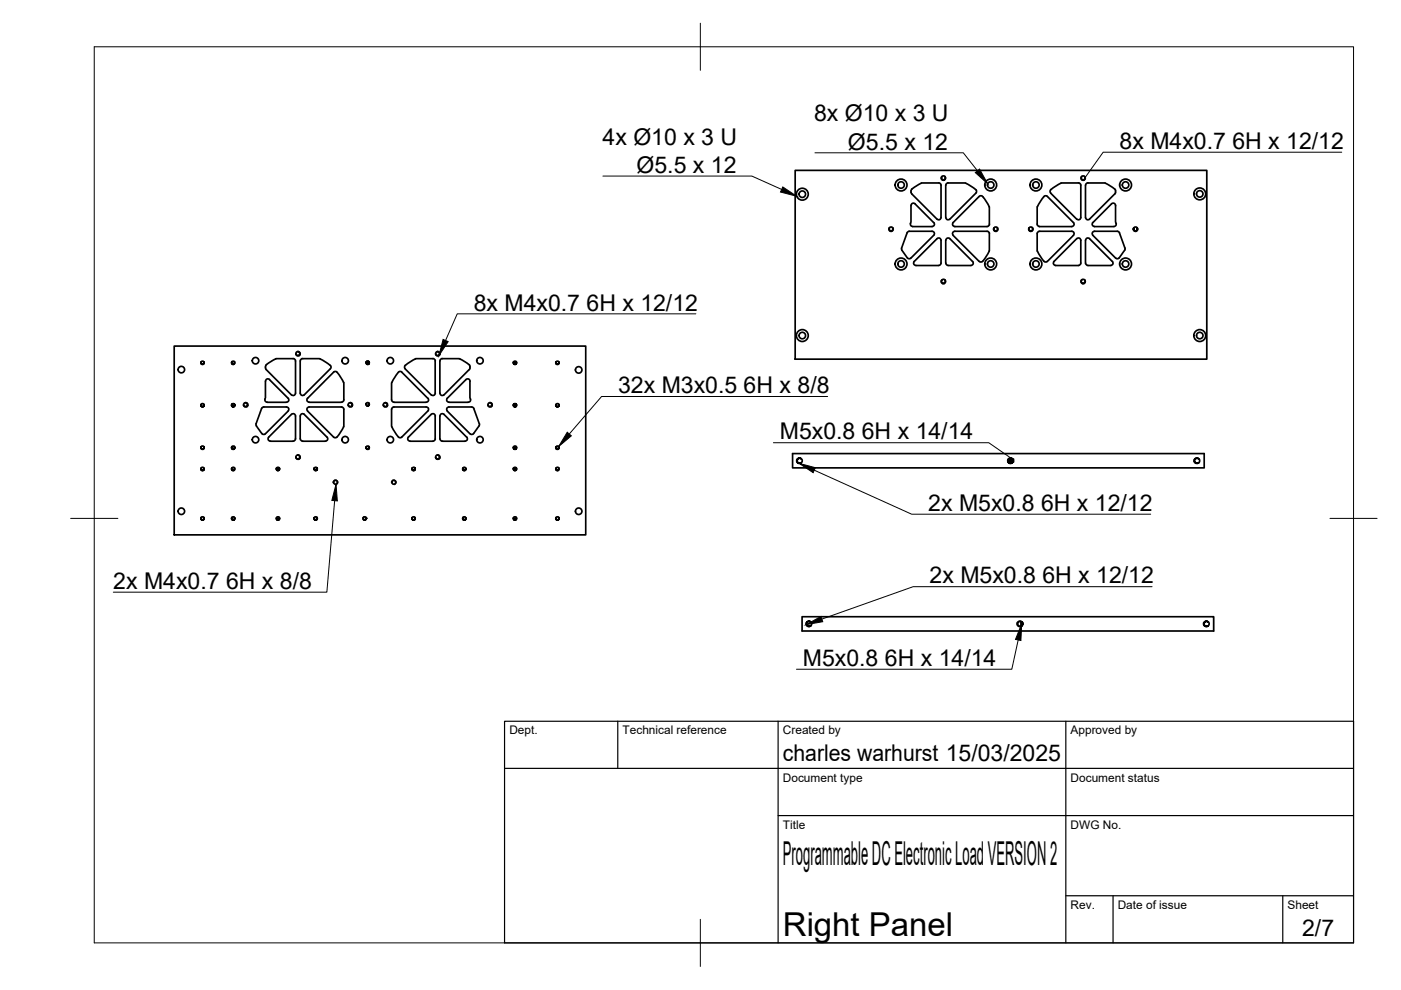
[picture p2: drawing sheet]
<svg xmlns="http://www.w3.org/2000/svg" width="297mm" height="210mm" viewBox="0 0 297 210" stroke-linecap="round" stroke-linejoin="round" font-family="sans-serif">
<!-- layer: Visible -->
<g fill="none" stroke="#000" stroke-width=".36">
<path d="M168.6 36.1h87.3v40.1h-87.3zM199 38.8h-3.7a4.4 4.4 0 0 0-2.2 1.7l.2 .6 5.4 5.4M199 38.8l.4 .2 .1 .3v6.8l-.3 .5-.5-.1M199.7 37.4l-.1 .6 .4 .2 .4-.2-.1-.6M199.7 37.4l-.1 .5 .4 .2 .4-.2-.1-.5M199.7 37.4l.3-.1 .3 .1M201 38.8h3.6l2.3 1.4M201 38.8h-.2l-.3 .5v6.8l.3 .5 .6-.1M228.6 38.8h-3.6l-2.2 1.4M228.7 38.8l.4 .2 .1 .3v6.8l-.4 .5-.5-.1M229.3 37.5v.4l.4 .2 .3-.2v-.5l.1 .3-.1 .3-.2 .2h-.4l-.2-.4zM229.3 37.4l.3-.1 .4 .1"/>
<path d="M230.7 38.8h3.6a4.2 4.2 0 0 1 2.2 1.7l-.1 .6-5.4 5.4M230.7 38.8h-.3l-.3 .5 .1 6.8 .3 .5 .5-.1M188.6 48.3l-.1 .5 .4 .3 .5-.4-.2-.4M188.6 48.3l-.1 .3 .3 .4 .5-.3-.1-.4M188.6 48.3l.3-.2 .3 .2M191.2 52.6v.5l1.2 1.5 .3 .3 .4-.2M192.3 49.4l-1.1 3.2M192.3 49.4l.5-.4h4.8l.4 .2 .1 .3-.1 .4-4.9 4.8M194 43.2l4 4 .1 .5-.5 .3h-4.1l-.4-.2-.1-.4M194 43.2l-.5-.1-.4 .5-.1 3.8M199.5 55.8l-.2 .4-.3 .1h-4.8M199.5 55.8v-4.8l-.1-.4-.4-.1-.3 .1-4.9 4.8-.1 .6 .5 .3"/>
<path d="M199.7 59.4l-.1 .4 .4 .3 .4-.3-.1-.4M199.7 59.4l-.1 .4 .4 .3 .4-.2-.1-.5M199.7 59.4l.3-.2 .3 .2M200.5 55.8v-4.8l.2-.4 .3-.1 .4 .1 4.8 4.8 .2 .4-.2 .3-.3 .2h-4.9M200.5 55.8l.3 .4 .2 .1M202.1 49.9l5.5 5.5M202.1 47.2l-.1 .5 .4 .3h6.9l.4-.2 .1-.3M206.9 40.2a.5 .5 0 0 1 0 .7M206.9 41l-5.5 5.5M208.4 41.7a.5 .5 0 0 0-.8-.1l-5.5 5.6M208.4 41.7l1.3 2.2 .1 3.6M209.8 49.5v3.6l-.8 1.5a1.19 1.19 0 0 1-1.2 .9l-.2-.1"/>
<path d="M209.8 49.5l-.3-.4-.2-.1h-6.9l-.4 .3 .1 .6M210.8 48.3l-.1 .2 .1 .4 .5 .1M210.8 48.3l-.1 .4 .3 .3 .5-.3-.1-.4M210.8 48.3l.3-.2 .3 .2M211.4 48.3l.2 .4-.4 .3M218.2 48.3l-.1 .5 .5 .3 .4-.4-.1-.4M218.2 48.3v.4l.3 .3 .4-.2v-.5M218.2 48.3l.4-.2 .3 .2M221.3 55.4l-1.4-2.3v-3.6l.2-.4 7.1-.1 .4 .2 .1 .3-.1 .4-5.5 5.5M221.3 55.4a.5 .5 0 0 0 .8 0M221.3 41.7a.49 .49 0 0 1 .8-.1l5.5 5.6 .1 .3-.1 .4-.4 .1h-7.1l-.2-.5v-3.6l1.4-2.2M222.8 41l5.5 5.5"/>
<path d="M222.8 40.2a.5 .5 0 0 0 0 .7M229.2 55.8l-.3 .4-.2 .1h-4.9l-.3-.2-.2-.3 .2-.4 4.8-4.8 .4-.1 .3 .1 .2 .4v4.8M229.3 59.4v.5l.4 .2 .3-.3v-.4l.1 .2-.1 .4-.2 .1h-.4l-.2-.3zM229.3 59.4l.3-.2 .4 .2M230.2 55.8v.2l.5 .3h4.8l.3-.2 .2-.3-.2-.4-4.8-4.8-.3-.1-.4 .1-.1 .4-.1 4.8M231.7 47.2l-.1 .5 .5 .3h4.1M231.7 49.9l4.8 4.8M235.6 43.2l-3.9 4M235.7 43.2l.3-.1 .5 .3 .1 4M236.6 47.4v.4l-.4 .2M237.3 49.4l1.2 3.5-1.3 1.9h-.4l-.2-.1M237.4 49.4l-.5-.4h-4.8l-.5 .3 .1 .6"/>
<path d="M240.4 48.3l.4-.2 .3 .2M240.6 49l-.3-.3v-.3l.1-.1v.4l.4 .3 .4-.4-.1-.3 .1 .4-.3 .3M240.9 49h-.3M36.9 73.4h87.3v40h-87.3zM42.8 77.3h.2M42.8 77.3l-.2-.3 .1-.3-.1 .3 .2 .2 .4-.2v-.3l.1 .3-.3 .3M43.2 76.7l-.3-.1-.2 .1M49.4 77.3h.2M49.7 76.7v.3l-.1 .2-.4-.1-.1-.4v.4l.2 .2M49.7 76.7l.1 .3-.3 .3M49.7 76.7l-.2-.1-.3 .1M56.5 77.3l-.2 .4 .1 .7 5.4 5.3"/>
<path d="M62.1 76h-3.6l-2 1.3M62.2 76l.2 .1 .3 .4v6.9l-.4 .4-.5-.1M63.1 74.5l-.3 .2-.1 .3M63.1 74.5l.5 .3v.5l-.6 .1-.3-.4M63.1 74.5l.4 .3v.4l-.4 .2-.4-.4M64.2 76l3.6 .1a6.1 6.1 0 0 1 2.4 1.7l-.2 .4-5.5 5.5M64.2 76l-.3 .1-.2 .4-.1 6.9 .4 .4 .5-.1M71.5 78.9a.5 .5 0 0 0-.8 0l-5.5 5.5-.1 .6 .5 .3h6.8l.4-.3 .1-.2M71.5 78.9l1.4 2.2v3.7M77.7 76.8h.1l-.2 .1M77.7 76.7l.6 .1zM77.7 76.7l-.1 .2 .3 .3 .3-.1v-.4l.1 .3-.2 .3"/>
<path d="M77.7 76.7l-.1 .3 .3 .3M77.7 76.7h.5M77.8 76.8h.3M77.8 76.8l.3 .1M77.8 76.7h.3M77.9 77.3h.2M78.2 76.7l-.2-.1-.3 .1M78.3 76.8l-.7 .1M85.9 77.4a.5 .5 0 0 0 0 .8l5.5 5.5M91.8 76h-3.6l-2.3 1.5M91.8 76l.2 .1 .3 .4v6.9l-.3 .4-.6-.1M92.8 74.5l.4 .3v.5l-.6 .1-.2-.4"/>
<path d="M93.3 76.5v6.9M93.8 76h3.6l2.1 1.3M93.8 76l-.3 .1-.2 .4M99.5 77.3l.2 .4-.2 .7-5.4 5.3M109.1 77.3h.2M109.1 77.3l-.3-.3 .1-.3v.3l.2 .2 .4-.1v-.4v.3l-.2 .3M109.4 76.7l-.2-.1-.2 .1M118.1 77.3l-.2-.3v-.3v.3l.4 .2 .2-.2-.1-.3 .1 .3-.2 .3M118.1 77.3h.2M118.4 76.7l-.2-.1-.2 .1M42.8 86.3h.2M42.8 86.3l-.2-.2 .1-.4-.1 .3 .3 .2 .3-.1v-.3l.1 .3-.3 .2"/>
<path d="M43.2 99.2l-.3-.1-.2 .1M43.2 85.7l-.3-.1-.2 .1M43.2 94.7l-.3-.1-.2 .1M49.3 86.3l-.2-.3 .1-.3-.1 .3 .3 .2 .3-.1v-.4l.1 .4-.3 .2M49.4 86.3h.2M49.6 95.3l-.5-.2 .1-.4-.1 .3 .2 .2 .4-.1v-.3l.1 .3-.3 .2M49.7 99.2v.3l-.2 .2-.3-.1v-.4l-.1 .1 .1 .4 .4 .1M49.7 99.2l.1 .4-.3 .2M49.7 94.7l-.2-.1-.3 .1M49.7 85.7l-.2-.1-.3 .1M49.7 99.2l-.2-.1-.3 .1M52 85.4l-.3 .1v.4"/>
<path d="M52 85.4h.3l.3 .4-.1 .3-.3 .2-.3-.1-.3-.3 .4 .3 .4-.1v-.5zM57.1 80.5l4 3.9M57.2 80.5l-.6-.1-.3 .4v3.5l-.1 .5 .2 .4 4.3 .1 .5-.3-.1-.6M57.3 93.5h4.8M59.2 99.2l-.3-.1-.2 .1M61.1 87.2l-5 4.9-.5-.1-1.2-1.7M61.1 87.1l.1-.5-.5-.3h-5l-.2 .3-1.2 3.2 .1 .5M61.8 87.9l-4.8 4.8-.1 .5 .4 .3M61.8 87.9l.5-.2 .4 .5v4.8l-.3 .5h-.2M63.1 96.5l-.3 .1-.1 .4M63.1 96.5l.4 .1 .1 .3v.3l-.3 .2-.4-.1-.2-.3 .3 .3 .5-.2v-.4zM64.2 93.5h4.8"/>
<path d="M64.5 87.9l4.8 4.8 .2 .5-.5 .3M64.5 87.9l-.5-.2-.3 .5-.1 4.8 .3 .5h.3M67.2 99.2l-.3-.1-.2 .1M71.5 92.6a.5 .5 0 0 1-.8 .1M72.9 86.8v3.5l-1.4 2.3M72.9 86.8l-.1-.3-.4-.2h-6.8l-.5 .3 .1 .5 5.5 5.6M74.2 85.4l-.3 .1-.1 .4M74.2 85.4l.5 .2-.1 .5-.5 .1-.3-.3M74.2 85.4l.4 .1v.5l-.5 .2-.3-.3M77.9 86.1l-.3-.3 .1-.3v.3l.2 .2 .3-.1v-.4l.1 .3-.2 .3M77.9 86h.2M78.2 85.5l-.2-.1-.3 .1"/>
<path d="M78.2 94.7l-.2-.1-.3 .1M81.7 85.4h.3l.2 .3v.3l-.3 .3-.5-.1-.1-.3 .3 .3 .4-.2v-.5zM81.7 85.4l-.3 .1-.1 .4M83 86.8l.1 3.7a5.7 5.7 0 0 0 1.7 2.3l.4-.1M83 86.8l.1-.3 .4-.2h6.9l.4 .3-.1 .5M87.6 99.8l-.2-.3v-.3v.3l.2 .2 .3-.1v-.4l.1 .1v.3l-.2 .2M87.6 99.8h.2M87.9 99.2l-.2-.1-.2 .1M90.7 84.4l-5.5-5.5a.5 .5 0 0 0-.7 0l-1.5 2.4v3.5M90.7 87.2l-5.5 5.5M90.7 84.4l.1 .6-.4 .3h-6.9l-.2-.1-.3-.4M91.4 87.9l-4.8 4.8"/>
<path d="M91.4 87.9l.6-.2 .3 .5v4.8l-.3 .5h-5.1l-.4-.3 .1-.5M92.8 96.5l.4 .1v.6l-.5 .2-.3-.4M92.8 96.5l.3 .2v.4l-.3 .2-.4-.3M92.8 96.5l-.3 .1-.1 .4M93.3 88.2v4.8M93.3 83.4l.3 .4 .5-.1M94.1 87.9l4.9 4.8 .1 .3-.1 .4-.4 .1h-4.8l-.5-.2v-.3M94.1 87.9l-.5-.2-.3 .5M98.7 99.2l-.3-.1-.2 .1M98.8 80.5l.4-.2 .4 .3 .1 4.5-.4 .2h-4.1l-.4-.2-.1-.3 .1-.4 4-3.9M100 86.3h-4.8l-.4 .1-.1 .4 .1 .4 4.9 4.8 .4 .1 .3-.2M100 86.3l.5 .3 1.1 3.2v.5"/>
<path d="M101.6 90.3l-1.2 1.6M103.5 85.9l.2 .3h.5M103.8 85.4l.5 .2v.4M103.8 85.4l.5 .3-.1 .3-.4 .2-.3-.3M103.9 85.4l-.3 .1-.1 .4M104.4 86l-.2 .2M109.1 86.3h.2M109.1 86.3l-.3-.3 .1-.3v.3l.2 .2 .3-.1 .1-.3v.2l-.2 .3M109.4 99.2l-.2-.1-.2 .1M109.4 85.7l-.2-.1-.2 .1M109.4 94.7l-.2-.1-.2 .1M118.1 86.3l-.2-.2v-.3v.3l.4 .1 .2-.2-.1-.3 .1 .4-.2 .2"/>
<path d="M118.1 86.3h.2M118.3 95.3l-.4-.1v-.5v.3l.2 .2 .4-.1-.1-.4 .1 .4-.2 .2M118.4 99.2l.1 .3-.2 .2-.4-.1v-.4l-.1 .2 .2 .3 .3 .1M118.4 99.2l.1 .4-.2 .2M118.4 94.7l-.2-.1-.2 .1M118.4 85.7l-.2-.1-.2 .1M118.4 99.2l-.2-.1-.2 .1M168 96.2h87.3v3h-87.3zM169.1 97.3l.4-.2 .4 .2-.5-.1-.4 .4 .3 .6 .6-.1-.4 .2-.4-.2-.2-.4zM169.9 97.3l.2 .4-.2 .4M213.7 97.4l.5-.3 .4 .2-.5-.1-.3 .4 .2 .5h.6l-.4 .2-.4-.2-.1-.3zM213.9 97.4l.8 .1-.8-.1"/>
<path d="M213.9 97.5l.8 .1h-.8M213.9 97.7h.8h-.8M213.9 97.8h.8h-.8M213.9 97.9l.8 .1-.8-.1M213.9 98l.7 .1M213.9 97.3h.8zM214 97.4l.7 .1-.8-.1M214 97.5l.7 .1-.8-.1M214 97.6l.7 .1h-.8M214 97.7l.7 .1h-.8M214 97.9l.7 .1-.8-.1M214 98.1l.5 .1"/>
<path d="M214 98l.7 .1M214 97.4h-.1M214 97.5h-.1M214 97.6l-.1 .1M214 97.7l-.1 .1M214 97.9h-.1M214 98h-.1M214 97.3v.1M214 97.4v.1M214 97.6h.1M214 97.7h.1M214 97.8v.1"/>
<path d="M214 98h.1M214 97.2l.7 .1h-.8M214 97.2l.6 .1M214.1 98.2h.3M214.1 97.2h.4M214.2 98.2h.3M214.6 97.4h.1M214.6 97.5v.1M214.6 97.6v.1M214.6 97.8h.1M214.6 97.9h.1M214.6 98v.1"/>
<path d="M214.6 97.3l.2 .4-.2 .4M253.3 97.3l.4-.2 .4 .2-.5-.1-.3 .4 .2 .5h.6l-.4 .2-.4-.2-.1-.4zM254.2 97.3l.2 .4-.2 .4M43.2 109.7l-.3-.1-.2 .1M49.6 110.3l-.5-.2 .1-.4-.1 .3 .2 .2 .4-.1v-.3l.1 .3-.3 .2M49.7 109.7l-.2-.1-.3 .1M59.2 109.7l-.3-.1-.2 .1M67.2 109.7l-.3-.1-.2 .1M77 109.7v.3l.2 .2 .4-.1v-.4v.5h-.5l-.1-.2zM77.5 109.7l-.2-.1-.2 .1M77.6 109.9h.1M77.6 109.9v.1"/>
<path d="M87.6 110.3l-.2-.2v-.4v.4l.4 .1 .2-.1-.1-.4 .1 .4-.2 .2M87.6 110.3h.2M87.9 109.7l-.2-.1-.2 .1M98.7 109.7l-.3-.1-.2 .1M109.4 109.7l-.2-.1-.2 .1M118.3 110.3l-.4-.1v-.5v.3l.2 .2 .4-.1-.1-.4 .1 .4-.2 .2M118.4 109.7l-.2-.1-.2 .1M170.1 130.8h87.2v3h-87.2zM170.9 132.1l.4-.4 .6 .2-.5-.1-.4 .4 .2 .4 .4 .2 .3-.1-.1 .1h-.5l-.4-.4M170.9 132.1v.3M171.9 131.8l.2 .5-.2 .4M215.7 132.4l.4 .4 .5-.1"/>
<path d="M215.7 132.1v.3M216.6 132.6l.1-.1zM216.6 132.1l.2 .1h-.2h.2M216.6 131.9h.1zM216.6 132.3l.2 .1zM216.6 132.7h.1M216.6 131.9h.1M216.6 132h.1M216.6 132.1h.1M216.6 132.2v.1M216.6 132.3v.1M216.6 132.5h.1"/>
<path d="M216.6 132.6h.1M216.6 131.9l-.4-.1-.4 .3v.5l.2 .1h.6M216.6 131.9l-.5-.2-.4 .4M216.7 131.8l.2 .5-.2 .4M216.7 131.9h-.1l.1 .1M216.7 132.6h-.1v.1M216.8 132l-.2 .1M216.8 132.4h-.2l.2 .1M216.8 132.3h-.2h.2M255.2 132.1l.4-.4 .6 .2-.6-.1-.3 .4 .1 .4 .4 .2 .4-.1-.2 .1h-.5l-.3-.4M255.2 132.1v.3M256.2 131.8l.2 .5-.2 .4"/>
<circle cx="191" cy="39.2" r=".69"/>
<circle cx="191" cy="39.2" r="1.26"/>
<circle cx="210" cy="39.2" r=".69"/>
<circle cx="210" cy="39.2" r="1.26"/>
<circle cx="219.6" cy="39.2" r=".69"/>
<circle cx="219.6" cy="39.2" r="1.26"/>
<circle cx="238.6" cy="39.2" r=".69"/>
<circle cx="238.6" cy="39.2" r="1.26"/>
<circle cx="170.1" cy="41.2" r=".69"/>
<circle cx="170.1" cy="41.2" r="1.26"/>
<circle cx="191" cy="56" r=".69"/>
<circle cx="191" cy="56" r="1.26"/>
<circle cx="210" cy="56" r=".69"/>
<circle cx="210" cy="56" r="1.26"/>
<circle cx="219.6" cy="56" r=".69"/>
<circle cx="219.6" cy="56" r="1.26"/>
<circle cx="238.6" cy="56" r=".69"/>
<circle cx="238.6" cy="56" r="1.26"/>
<circle cx="254.4" cy="41.1" r=".69"/>
<circle cx="254.4" cy="41.1" r="1.26"/>
<circle cx="38.4" cy="78.4" r=".69"/>
<circle cx="54.2" cy="76.5" r=".69"/>
<circle cx="73.2" cy="76.5" r=".69"/>
<circle cx="82.8" cy="76.5" r=".69"/>
<circle cx="92.8" cy="75" r=".42"/>
<circle cx="101.8" cy="76.5" r=".69"/>
<circle cx="122.7" cy="78.4" r=".69"/>
<circle cx="170.1" cy="71.1" r=".69"/>
<circle cx="170.1" cy="71.1" r="1.26"/>
<circle cx="254.4" cy="71.1" r=".69"/>
<circle cx="254.4" cy="71.1" r="1.26"/>
<circle cx="42.9" cy="95" r=".31"/>
<circle cx="42.9" cy="99.5" r=".31"/>
<circle cx="54.2" cy="93.2" r=".69"/>
<circle cx="58.9" cy="99.5" r=".31"/>
<circle cx="66.9" cy="99.5" r=".31"/>
<circle cx="73.2" cy="93.2" r=".69"/>
<circle cx="78" cy="94.9" r=".32"/>
<circle cx="82.8" cy="93.2" r=".69"/>
<circle cx="98.4" cy="99.5" r=".31"/>
<circle cx="101.8" cy="93.2" r=".69"/>
<circle cx="109.2" cy="94.9" r=".32"/>
<circle cx="109.2" cy="99.5" r=".31"/>
<circle cx="38.4" cy="108.4" r=".69"/>
<circle cx="42.9" cy="110" r=".31"/>
<circle cx="58.9" cy="110" r=".31"/>
<circle cx="66.9" cy="109.9" r=".33"/>
<circle cx="71.1" cy="102.3" r=".41"/>
<circle cx="83.5" cy="102.3" r=".41"/>
<circle cx="98.4" cy="110" r=".31"/>
<circle cx="109.2" cy="109.9" r=".33"/>
<circle cx="122.7" cy="108.4" r=".69"/>
</g>
<g fill="#000">
<circle cx="213.9" cy="97.5" r=".18"/>
<circle cx="213.9" cy="97.8" r=".18"/>
<circle cx="213.9" cy="97.9" r=".18"/>
<circle cx="213.9" cy="97.4" r=".18"/>
<circle cx="213.9" cy="97.7" r=".18"/>
<circle cx="214.7" cy="97.7" r=".18"/>
<circle cx="214.7" cy="97.8" r=".18"/>
<circle cx="214.7" cy="97.3" r=".18"/>
<circle cx="214.7" cy="97.6" r=".18"/>
<circle cx="214.7" cy="98" r=".18"/>
<circle cx="214.7" cy="97.5" r=".18"/>
<circle cx="77.6" cy="109.9" r=".18"/>
<circle cx="216.6" cy="132.1" r=".18"/>
<circle cx="216.6" cy="131.9" r=".18"/>
</g>
<!-- layer: Visible Narrow -->
<path d="M70.6 102.3a.52 .52 0 0 1 .4-.6 .52 .52 0 0 1 .6 .5 .52 .52 0 0 1-.4 .6M83 102.3a.52 .52 0 0 1 .4-.6 .52 .52 0 0 1 .6 .5 .52 .52 0 0 1-.4 .6" fill="none" stroke="#000" stroke-width=".21"/>
<!-- layer: BORDER -->
<path d="M20 9.9h267v190h-267zM148.5 4.9v10M15 109.9h10M282 109.9h10M148.5 194.9v10" fill="none" stroke="#000" stroke-width=".21"/>
<!-- layer: TITLEBLOCK -->
<path d="M107 152.9h180v47h-180zM131 152.9v10M165 152.9v47M226 152.9v47M107 162.9h180M165 172.9h122M226 189.9h61M236 189.9v10M272 189.9v10" fill="none" stroke="#000" stroke-width=".25"/>
<!-- layer: Hole Notes -->
<path d="M166 39.6l2.9 2-3.4-.9zM206.8 36.6l.9-.8 1.7 3.2zM93.9 72l1.1 .4-1.9 3zM120.3 91.6l.8 .8-2.7 2.3zM71.2 102.7l.3 3.5-1.1-.1zM169.4 98.2l3.5 1-.5 1zM170.9 132.4l3.2-1.7 .3 1.1zM216.6 132.3l-.1 3.5-1.2-.2z" fill="#000" stroke="#000" stroke-width=".21"/>
<path d="M127.8 37.3h31.6l6.3 2.9M172.8 32.4h31.4l3 3.8M284.5 32.3h-50.6l-3.8 5.3M147.5 66.5h-50.6l-2.4 5.7M164 93.9h45.6l5.1 3.5M172.6 99.7l20.7 9.3h50.7M175.5 84.1h-47.9l-6.9 7.9M71 106.2l-1.7 19.4h-45.3M215.9 135.7l-1.4 6.2h-45.6M244.3 124.4h-50.7l-19.4 6.9" fill="none" stroke="#000" stroke-width=".21"/>
<g font-size="7">
<text x="166" y="183.4">Programmable DC Electronic Load VERSION 2</text>
<text x="166" y="198.4">Right Panel</text>
</g>
<g font-size="4.9">
<text x="172.6" y="25.8">8x Ø10 x 3 U</text>
<text x="127.8" y="30.7">4x Ø10 x 3 U</text>
<text x="179.8" y="31.7">Ø5.5 x 12</text>
<text x="237.4" y="31.6">8x M4x0.7</text>
<text x="261.3" y="31.6">6H x 12/12</text>
<text x="135" y="36.6">Ø5.5 x 12</text>
<text x="100.4" y="65.8">8x M4x0.7</text>
<text x="124.4" y="65.8">6H x 12/12</text>
<text x="131" y="83.3">32x M3x0.5</text>
<text x="157.7" y="83.3">6H x 8/8</text>
<text x="165.3" y="93.2">M5x0.8</text>
<text x="182.7" y="93.2">6H x 14/14</text>
<text x="196.8" y="108.3">2x M5x0.8</text>
<text x="220.7" y="108.3">6H x 12/12</text>
<text x="24" y="124.9">2x M4x0.7</text>
<text x="47.9" y="124.9">6H x 8/8</text>
<text x="197.1" y="123.7">2x M5x0.8</text>
<text x="221" y="123.7">6H x 12/12</text>
<text x="170.2" y="141.2">M5x0.8</text>
<text x="187.6" y="141.2">6H x 14/14</text>
<text x="166" y="161.4">charles warhurst 15/03/2025</text>
<text x="276.1" y="198.6">2/7</text>
</g>
<g font-size="2.5">
<text x="108" y="155.7">Dept.</text>
<text x="132" y="155.7">Technical reference</text>
<text x="166" y="155.7">Created by</text>
<text x="227" y="155.7">Approved by</text>
<text x="166" y="165.7">Document type</text>
<text x="227" y="165.7">Document status</text>
<text x="166" y="175.7">Title</text>
<text x="227" y="175.7">DWG No.</text>
<text x="227" y="192.7">Rev.</text>
<text x="237" y="192.7">Date of issue</text>
<text x="273" y="192.7">Sheet</text>
</g>
</svg>
